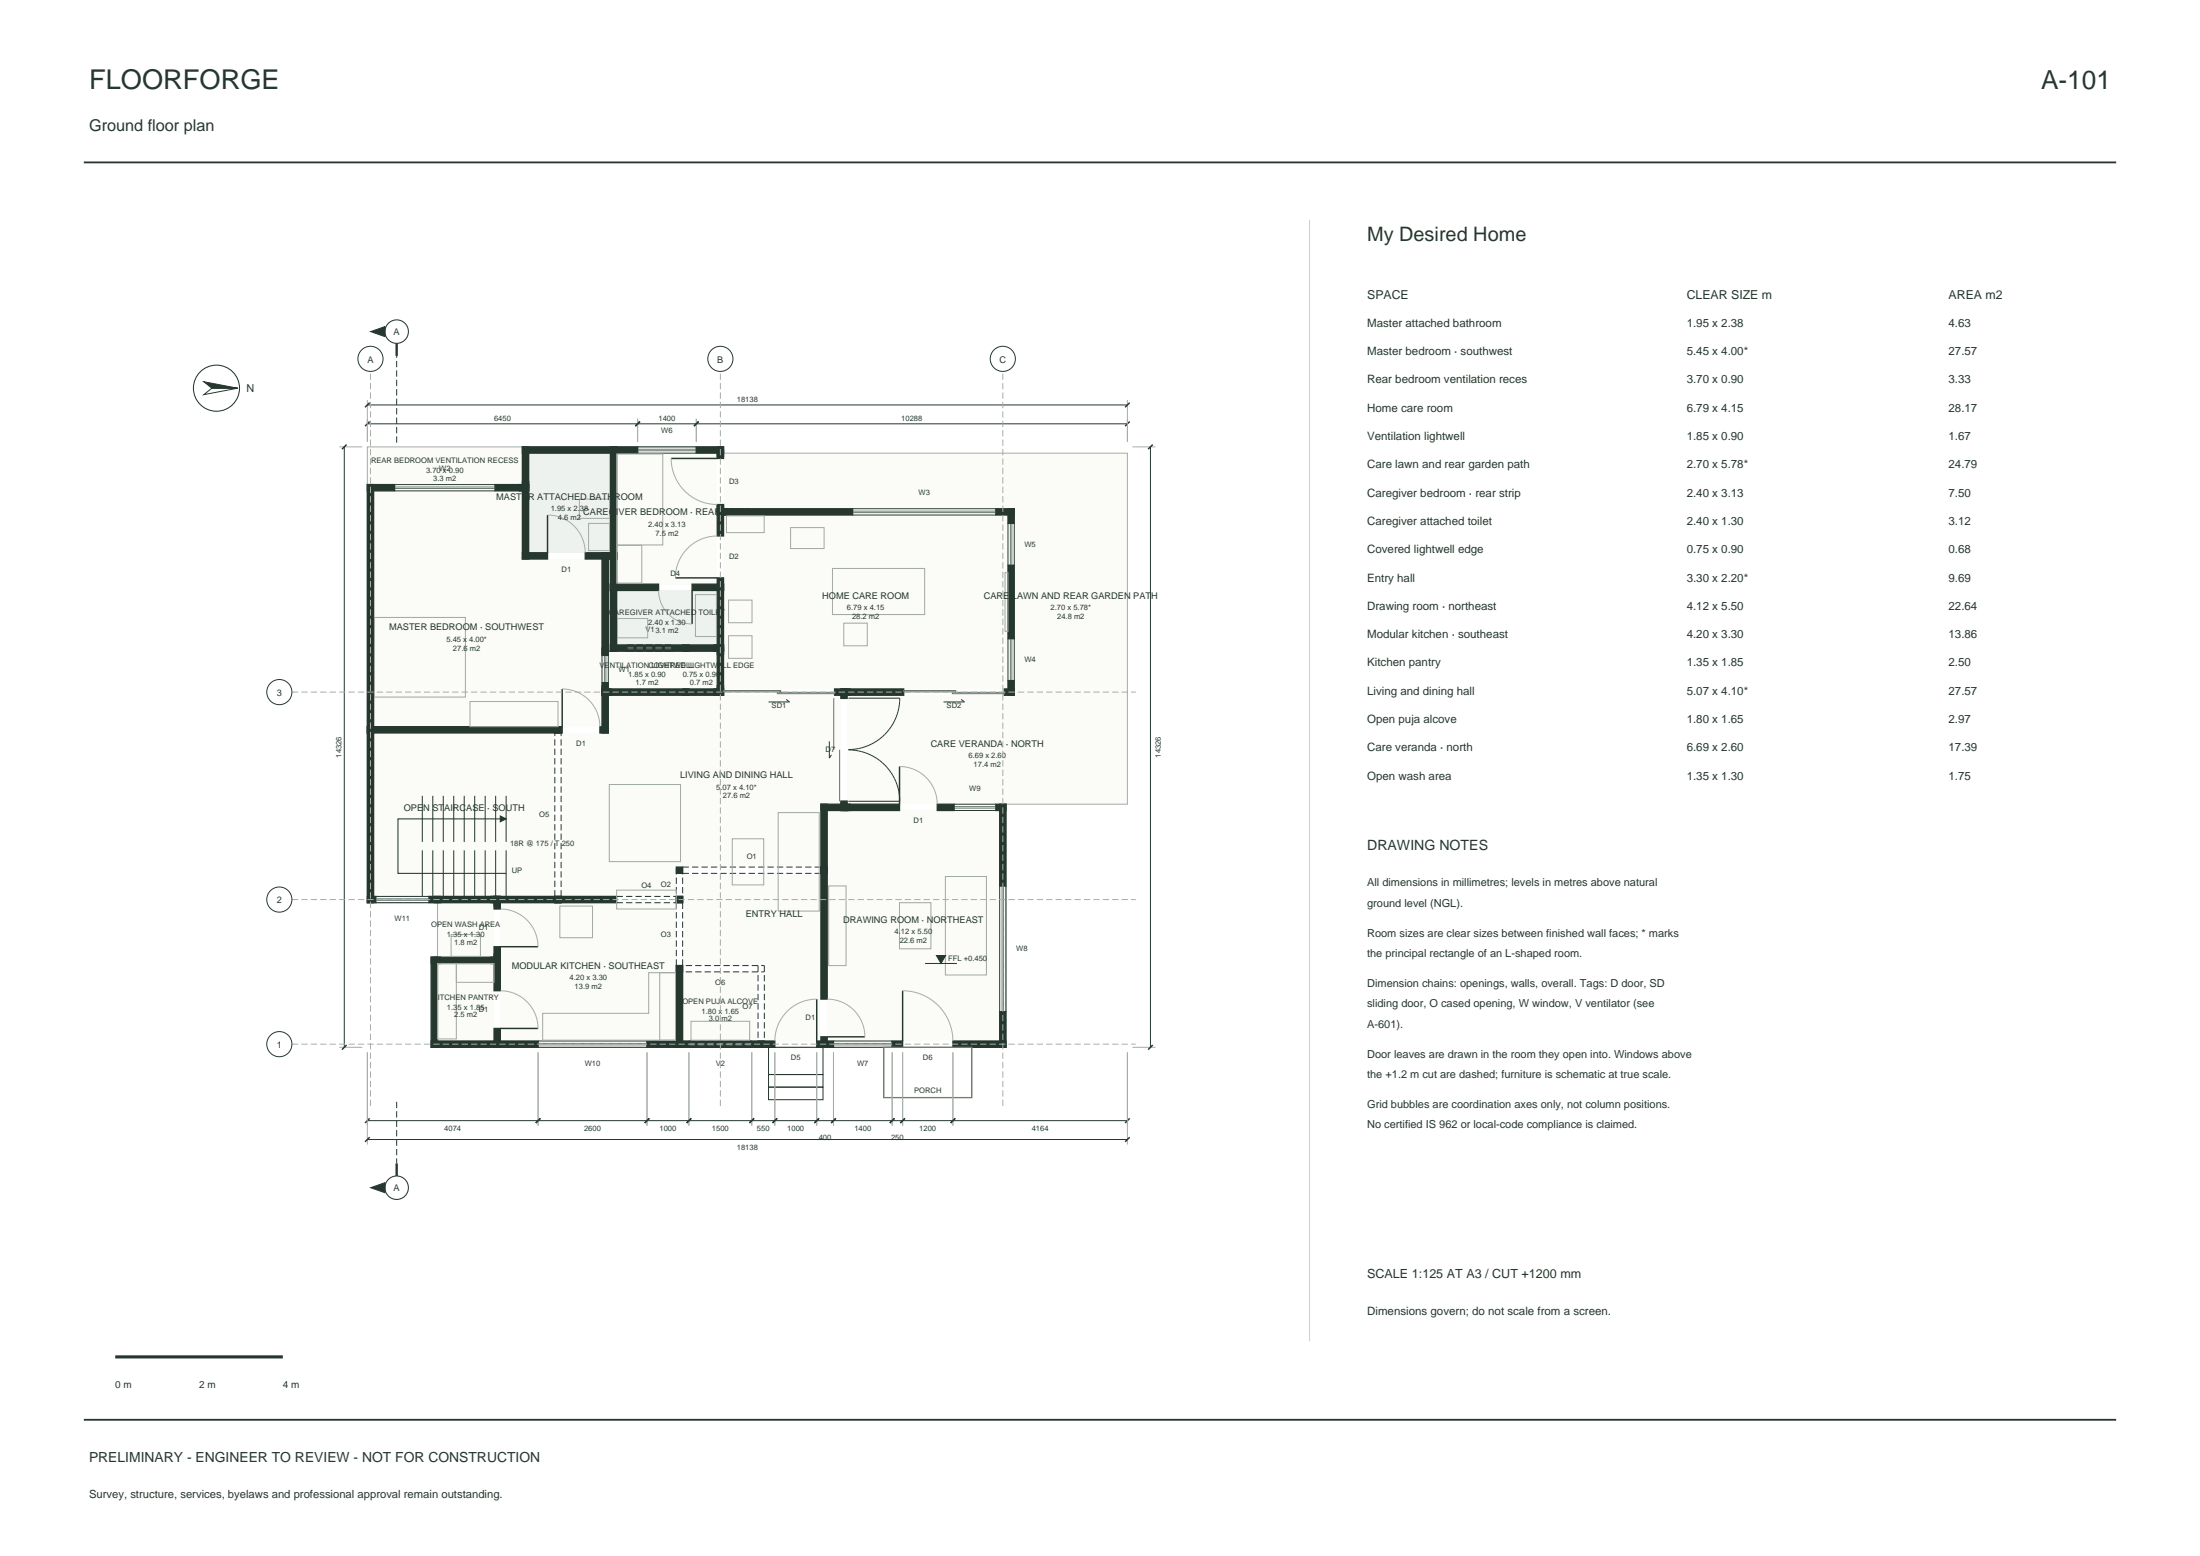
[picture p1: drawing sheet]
<svg xmlns="http://www.w3.org/2000/svg" width="420mm" height="297mm" viewBox="0 0 420 297" stroke-linecap="round" stroke-linejoin="round" font-family="sans-serif">
<path d="M16 31h388M16 271h388" fill="none" stroke="#25372f" stroke-width=".35"/>
<path d="M100.9 86.5h15.6v19h-15.6z" fill-rule="evenodd" fill="#eef2ef"/>
<g fill="#fbfbf7">
<path d="M71.3 93.7h28.4v13h15.2v32h-43.6z" fill-rule="evenodd"/>
<path d="M70.1 85.3h29.6v7.2h-29.6z" fill-rule="evenodd"/>
<path d="M138.1 98.3h54.3v33.2h-54.3z" fill-rule="evenodd"/>
<path d="M116.1 124.3h14.8v7.2h-14.8z" fill-rule="evenodd"/>
<path d="M138.1 86.5h77.1v46.2h-21.6v-35.6h-55.5z" fill-rule="evenodd"/>
<path d="M117.7 86.5h19.2v25h-19.2z" fill-rule="evenodd"/>
</g>
<path d="M117.7 112.7h19.2v10.4h-19.2z" fill-rule="evenodd" fill="#eef2ef"/>
<g fill="#fbfbf7">
<path d="M130.9 124.3h6v7.2h-6z" fill-rule="evenodd"/>
<path d="M130.3 166.7h26.4v32h-10.8v-14.4h-15.6z" fill-rule="evenodd"/>
<path d="M157.9 154.7h32.9v44h-32.9z" fill-rule="evenodd"/>
<path d="M95.5 172.3h33.6v26.4h-33.6z" fill-rule="evenodd"/>
<path d="M83.5 183.9h10.8v14.8h-10.8z" fill-rule="evenodd"/>
<path d="M107.1 139.9h9v-7.2h44.4v20.8h-3.8v12h-27.6v5.6h-22z" fill-rule="evenodd"/>
<path d="M130.3 185.5h14.4v13.2h-14.4z" fill-rule="evenodd"/>
<path d="M71.3 139.9h34.6v31.2h-34.6z" fill-rule="evenodd"/>
<path d="M161.7 132.7h53.5v20.8h-53.5z" fill-rule="evenodd"/>
<path d="M83.5 172.3h10.8v10.4h-10.8z" fill-rule="evenodd"/>
</g>
<path d="M70.1 85.3h68v1.2h77.1v67h-23.2v46.4h-109.7v-17.2h1.2v-10.4h-13.4zM104.5 98.3a7.2 7.2 0 0 1 7.2 7.2M136.9 102.3a8 8 0 0 0-8 8M107.3 131.5a7.2 7.2 0 0 1 7.2 7.2" fill="none" stroke="#a8afa4" stroke-width=".19"/>
<path d="M116.1 106.7h.4v17.6h-.4z" fill="none" stroke="#25372f" stroke-width=".2"/>
<g fill="#25372f" stroke="#25372f" stroke-width=".25">
<path d="M70.1 138.7h1.2v33.6h-1.2z" fill-rule="evenodd"/>
<path d="M81.9 171.1h2.2v1.2h-2.2z" fill-rule="evenodd"/>
<path d="M70.1 171.1h1.6v1.2h-1.6z" fill-rule="evenodd"/>
<path d="M82.9 171.1h12v1.2h-12z" fill-rule="evenodd"/>
<path d="M93.7 171.1h1.8v1.2h-1.8z" fill-rule="evenodd"/>
<path d="M70.1 92.5h1.2v47.4h-1.2z" fill-rule="evenodd"/>
<path d="M70.1 138.7h37v1.2h-37z" fill-rule="evenodd"/>
<path d="M94.5 92.5h5.8v1.2h-5.8z" fill-rule="evenodd"/>
<path d="M70.1 92.5h5.2v1.2h-5.2z" fill-rule="evenodd"/>
<path d="M99.1 92.5h1.8v1.2h-1.8z" fill-rule="evenodd"/>
<path d="M82.3 182.7h1.2v17.2h-1.2z" fill-rule="evenodd"/>
<path d="M82.3 198.7h13.2v1.2h-13.2z" fill-rule="evenodd"/>
<path d="M82.3 182.7h1.8v1.2h-1.8z" fill-rule="evenodd"/>
<path d="M82.9 182.7h12v1.2h-12z" fill-rule="evenodd"/>
<path d="M93.7 182.7h1.8v1.2h-1.8z" fill-rule="evenodd"/>
<path d="M94.3 182.7h1.2v6.4h-1.2z" fill-rule="evenodd"/>
<path d="M94.3 196.3h1.2v3.6h-1.2z" fill-rule="evenodd"/>
<path d="M123.5 198.7h6.8v1.2h-6.8z" fill-rule="evenodd"/>
<path d="M94.3 198.7h8.4v1.2h-8.4z" fill-rule="evenodd"/>
<path d="M94.3 182.1h1.2v1.8h-1.2z" fill-rule="evenodd"/>
<path d="M94.3 171.7h1.2v1.8h-1.2z" fill-rule="evenodd"/>
<path d="M94.3 180.7h1.2v2.6h-1.2z" fill-rule="evenodd"/>
<path d="M94.3 171.1h1.2v1.8h-1.2z" fill-rule="evenodd"/>
<path d="M94.3 171.1h12.8v1.2h-12.8z" fill-rule="evenodd"/>
<path d="M99.7 92.5h1.2v14.2h-1.2z" fill-rule="evenodd"/>
<path d="M111.7 105.5h4.4v1.2h-4.4z" fill-rule="evenodd"/>
<path d="M99.7 105.5h4.8v1.2h-4.8z" fill-rule="evenodd"/>
<path d="M99.7 91.9h1.2v1.8h-1.2z" fill-rule="evenodd"/>
<path d="M99.7 85.3h1.2v7.8h-1.2z" fill-rule="evenodd"/>
<path d="M99.7 85.3h18v1.2h-18z" fill-rule="evenodd"/>
<path d="M105.9 138.7h1.2v1.2h-1.2z" fill-rule="evenodd"/>
<path d="M105.9 171.1h1.2v1.2h-1.2z" fill-rule="evenodd"/>
<path d="M129.1 171.1h1.2v1.2h-1.2z" fill-rule="evenodd"/>
<path d="M105.9 171.1h11.8v1.2h-11.8z" fill-rule="evenodd"/>
<path d="M114.5 138.7h1.6v1.2h-1.6z" fill-rule="evenodd"/>
<path d="M105.9 138.7h1.4v1.2h-1.4z" fill-rule="evenodd"/>
<path d="M114.9 131.5h1.2v8.4h-1.2z" fill-rule="evenodd"/>
<path d="M114.9 130.9h1.2v1.8h-1.2z" fill-rule="evenodd"/>
<path d="M114.9 123.7h1.2v1.4h-1.2z" fill-rule="evenodd"/>
<path d="M114.9 130.3h1.2v1.8h-1.2z" fill-rule="evenodd"/>
<path d="M114.9 105.5h1.2v19.4h-1.2z" fill-rule="evenodd"/>
<path d="M114.9 131.5h1.8v1.2h-1.8z" fill-rule="evenodd"/>
<path d="M115.5 131.5h16v1.2h-16z" fill-rule="evenodd"/>
<path d="M130.3 131.5h7.2v1.2h-7.2z" fill-rule="evenodd"/>
<path d="M136.3 131.5h1.8v1.2h-1.8z" fill-rule="evenodd"/>
<path d="M114.9 105.5h2.8v1.2h-2.8z" fill-rule="evenodd"/>
<path d="M116.5 111.5h1.2v12.8h-1.2z" fill-rule="evenodd"/>
<path d="M116.5 123.1h15v1.2h-15z" fill-rule="evenodd"/>
<path d="M130.3 123.1h7.2v1.2h-7.2z" fill-rule="evenodd"/>
<path d="M136.3 123.1h1.8v1.2h-1.8z" fill-rule="evenodd"/>
<path d="M116.5 105.5h1.2v7.2h-1.2z" fill-rule="evenodd"/>
<path d="M132.1 111.5h6v1.2h-6z" fill-rule="evenodd"/>
<path d="M116.5 111.5h9.2v1.2h-9.2z" fill-rule="evenodd"/>
<path d="M116.5 85.3h1.2v21.4h-1.2z" fill-rule="evenodd"/>
<path d="M132.9 85.3h5.2v1.2h-5.2z" fill-rule="evenodd"/>
<path d="M116.5 85.3h5.2v1.2h-5.2z" fill-rule="evenodd"/>
<path d="M129.1 184.3h1.2v15.6h-1.2z" fill-rule="evenodd"/>
<path d="M129.1 198.7h16.8v1.2h-16.8z" fill-rule="evenodd"/>
<path d="M129.1 171.1h1.2v1.2h-1.2z" fill-rule="evenodd"/>
<path d="M129.1 184.3h1.2v1.2h-1.2z" fill-rule="evenodd"/>
<path d="M156.7 165.5h1.2v1.2h-1.2z" fill-rule="evenodd"/>
<path d="M129.1 165.5h1.2v1.2h-1.2z" fill-rule="evenodd"/>
<path d="M136.9 130.9h1.2v1.8h-1.2z" fill-rule="evenodd"/>
<path d="M136.9 123.7h1.2v8.4h-1.2z" fill-rule="evenodd"/>
<path d="M136.9 123.1h1.2v1.8h-1.2z" fill-rule="evenodd"/>
<path d="M159.3 131.5h2.4v1.2h-2.4z" fill-rule="evenodd"/>
<path d="M136.9 131.5h1.2v1.2h-1.2z" fill-rule="evenodd"/>
<path d="M136.9 111.5h1.2v12.8h-1.2z" fill-rule="evenodd"/>
<path d="M136.9 97.1h1.2v5.2h-1.2z" fill-rule="evenodd"/>
<path d="M136.9 110.3h1.2v2.4h-1.2z" fill-rule="evenodd"/>
<path d="M136.9 96.5h1.2v1.8h-1.2z" fill-rule="evenodd"/>
<path d="M136.9 85.9h1.2v1.6h-1.2z" fill-rule="evenodd"/>
<path d="M136.9 96.3h1.2v1.4h-1.2z" fill-rule="evenodd"/>
<path d="M136.9 85.3h1.2v1.8h-1.2z" fill-rule="evenodd"/>
<path d="M136.9 97.1h1.8v1.2h-1.8z" fill-rule="evenodd"/>
<path d="M190.1 97.1h3.5v1.2h-3.5z" fill-rule="evenodd"/>
<path d="M137.5 97.1h25.3v1.2h-25.3z" fill-rule="evenodd"/>
<path d="M155.9 198.7h2v1.2h-2z" fill-rule="evenodd"/>
<path d="M144.7 198.7h3.2v1.2h-3.2z" fill-rule="evenodd"/>
<path d="M156.7 165.5h1.2v25.2h-1.2z" fill-rule="evenodd"/>
<path d="M156.7 197.9h1.2v2h-1.2z" fill-rule="evenodd"/>
<path d="M181.9 198.7h10.1v1.2h-10.1z" fill-rule="evenodd"/>
<path d="M170.3 198.7h2v1.2h-2z" fill-rule="evenodd"/>
<path d="M156.7 198.7h2.4v1.2h-2.4z" fill-rule="evenodd"/>
<path d="M156.7 153.5h1.2v13.2h-1.2z" fill-rule="evenodd"/>
<path d="M156.7 153.5h5v1.2h-5z" fill-rule="evenodd"/>
<path d="M160.5 152.9h1.2v1.8h-1.2z" fill-rule="evenodd"/>
<path d="M160.5 132.1h1.2v.6h-1.2z" fill-rule="evenodd"/>
<path d="M160.5 153.5h1.2v.6h-1.2z" fill-rule="evenodd"/>
<path d="M160.5 131.5h1.2v1.8h-1.2z" fill-rule="evenodd"/>
<path d="M160.5 153.5h1.8v1.2h-1.8z" fill-rule="evenodd"/>
<path d="M190.1 153.5h1.9v1.2h-1.9z" fill-rule="evenodd"/>
<path d="M178.9 153.5h3.2v1.2h-3.2z" fill-rule="evenodd"/>
<path d="M161.1 153.5h10.6v1.2h-10.6z" fill-rule="evenodd"/>
<path d="M160.5 131.5h1.8v1.2h-1.8z" fill-rule="evenodd"/>
<path d="M191.7 131.5h1.9v1.2h-1.9z" fill-rule="evenodd"/>
<path d="M161.1 131.5h11.4v1.2h-11.4z" fill-rule="evenodd"/>
<path d="M190.8 153.5h1.2v15.6h-1.2z" fill-rule="evenodd"/>
<path d="M190.8 193.1h1.2v6.8h-1.2z" fill-rule="evenodd"/>
<path d="M192.4 97.1h1.2v2.8h-1.2z" fill-rule="evenodd"/>
<path d="M192.4 107.9h1.2v14h-1.2z" fill-rule="evenodd"/>
<path d="M192.4 129.9h1.2v2.8h-1.2z" fill-rule="evenodd"/>
</g>
<path d="M104.5 98.3v7.2M128.9 110.3h8M107.3 131.5v7.2" fill="none" stroke="#25372f" stroke-width=".28"/>
<path d="M75.3 92.5h19.2v1.2h-19.2zM162.8 97.1h27.3v1.2h-27.3zM192.4 99.9h1.2v8h-1.2zM114.9 125.1h1.2v5.2h-1.2zM192.4 121.9h1.2v8h-1.2z" fill="none" stroke="#25372f" stroke-width=".19"/>
<path d="M75.3 93h19.2M75.3 93.2h19.2M162.8 97.6h27.3M162.8 97.8h27.3M192.9 99.9v8M193.2 99.9v8M115.4 125.1v5.2M115.7 125.1v5.2M192.9 121.9v8M193.2 121.9v8" fill="none" stroke="#5f7d78" stroke-width=".19"/>
<g fill="#e3ebea" stroke="#5f7d78" stroke-width=".19">
<path d="M138.1 131.8h10.9v.3h-10.9z" fill-rule="evenodd"/>
<path d="M148.4 132.2h10.9v.2h-10.9z" fill-rule="evenodd"/>
</g>
<path d="M150.1 133.5l.6 .5h-4" fill="none" stroke="#25372f" stroke-width=".19"/>
<g fill="#e3ebea" stroke="#5f7d78" stroke-width=".19">
<path d="M172.5 131.8h9.9v.3h-9.9z" fill-rule="evenodd"/>
<path d="M181.8 132.2h9.9v.2h-9.9z" fill-rule="evenodd"/>
</g>
<g fill="none" stroke="#25372f" stroke-width=".19">
<path d="M38.9 75.3l1.5-1.2h5zM70.1 77.3h145.1M65.7 85.3v114.6M70.1 80.9h145.1M121.7 85.3h11.2v1.2h-11.2zM219.6 85.3v114.6M119.7 123.1v1.2M128.5 123.1v1.2M183.5 133.5l.6 .5h-4M80.6 151.9v8.8M82.6 151.9v8.8M84.6 151.9v8.8"/>
<path d="M86.6 151.9v8.8M88.6 151.9v8.8M90.6 151.9v8.8M92.6 151.9v8.8M94.6 151.9v8.8M96.6 151.9v8.8M158.3 141.5v3.2l.4-.6M182.1 153.5h8v1.2h-8zM71.7 171.1h10.2v1.2h-10.2zM80.6 162.3v8.8M82.6 162.3v8.8M84.6 162.3v8.8"/>
<path d="M86.6 162.3v8.8M88.6 162.3v8.8M90.6 162.3v8.8M92.6 162.3v8.8M94.6 162.3v8.8M96.6 162.3v8.8M190.8 169.1h1.2v24h-1.2zM102.7 198.7h20.8v1.2h-20.8zM131.5 198.7v1.2M143.5 198.7v1.2M146.7 199.9h10.4v5.2h-10.4zM159.1 198.7h11.2v1.2h-11.2z"/>
<path d="M176.6 183.9h6.1M70.1 213.9h145.1M70.1 217.5h145.1M146.7 207.5h10.4v2.4h-10.4zM146.7 205.1h10.4v2.4h-10.4z"/>
<circle cx="70.7" cy="68.5" r="2.4"/>
<circle cx="137.5" cy="68.5" r="2.4"/>
<circle cx="191.4" cy="68.5" r="2.4"/>
<circle cx="53.3" cy="132.1" r="2.4"/>
<circle cx="53.3" cy="171.7" r="2.4"/>
<circle cx="53.3" cy="199.3" r="2.4"/>
</g>
<g fill="none" stroke="#25372f" stroke-width=".28">
<path d="M70.6 76.9l-.9 .8M215.7 76.9l-.9 .8M66.2 84.9l-.9 .8M70.6 80.5l-.9 .8M122.2 80.5l-.9 .8M128.1 87.5h8.8M133.4 80.5l-.9 .8M215.7 80.5l-.9 .8M220.1 84.9l-.9 .8M132.1 112.7v6.4M171.7 146.3v7.2M66.2 199.5l-.9 .8"/>
<path d="M95.5 196.3h7.2M95.5 180.7h7.2M155.9 190.7v8M157.9 197.9h7.2M172.3 189.1v9.6M220.1 199.5l-.9 .8M70.6 213.5l-.9 .8M70.6 217.1l-.9 .8M103.2 213.5l-.9 .8M124 213.5l-.9 .8M132 213.5l-.9 .8M144 213.5l-.9 .8"/>
<path d="M148.4 213.5l-.9 .8M156.4 213.5l-.9 .8M159.6 213.5l-.9 .8M170.8 213.5l-.9 .8M172.8 213.5l-.9 .8M182.4 213.5l-.9 .8M215.7 213.5l-.9 .8M215.7 217.1l-.9 .8"/>
</g>
<g fill="none" stroke="#a8afa4" stroke-width=".19">
<path d="M70.1 76.3v8M121.7 79.9v4.4M132.9 79.9v4.4M215.2 76.3v8M64.8 85.3h4.4M128.1 87.5a8.8 8.8 0 0 0 8.8 8.8M216.2 85.3h4.4M125.7 112.7a6.4 6.4 0 0 0 6.4 6.4M171.7 146.3a7.2 7.2 0 0 1 7.2 7.2M95.5 173.5a7.2 7.2 0 0 1 7.2 7.2M64.8 199.9h4.4M95.5 189.1a7.2 7.2 0 0 1 7.2 7.2"/>
<path d="M155.9 190.7a8 8 0 0 0-8 8M157.9 190.7a7.2 7.2 0 0 1 7.2 7.2M172.3 189.1a9.6 9.6 0 0 1 9.6 9.6M216.2 199.9h4.4M70.1 200.9v17.6M102.7 200.9v14M123.5 200.9v14M131.5 200.9v14M143.5 200.9v14M147.9 200.9v14M155.9 200.9v14M159.1 200.9v14"/>
<path d="M170.3 200.9v14M172.3 200.9v14M181.9 200.9v14M215.2 200.9v17.6"/>
</g>
<g fill="none" stroke="#25372f" stroke-width=".19" stroke-dasharray="1.2 .6" stroke-linecap="butt">
<path d="M75.7 84.5v-16.6M119.7 123.1h8.8M119.7 124.3h8.8M169.3 139.7l.4-.5M169.7 139.2l.4-.5M170.1 138.7l.4-.5M170.5 138.2l.3-.6M170.8 137.6l.2-.6M171 137l.3-.6M171.3 136.4l.1-.6M171.4 135.8l.2-.6M171.6 135.2l.1-.7"/>
<path d="M171.7 134.5l.1-.6M171.8 133.9v-.6M162 143.1l.6 .1M162 143.1h.6M162.6 143.2h.6M162.6 143.1l.6-.1M163.2 143.2l.7 .1M163.2 143l.7-.1M163.9 143.3l.6 .2M163.9 142.9l.6-.2M164.5 143.5l.6 .2M164.5 142.7l.6-.1"/>
<path d="M165.1 143.7l.6 .2M165.1 142.6l.6-.3M165.7 143.9l.6 .2M165.7 142.3l.6-.2M166.3 144.1l.6 .4M166.3 142.1l.6-.3M166.9 144.5l.5 .3M166.9 141.8l.5-.4M167.4 144.8l.5 .4M167.4 141.4l.5-.4M167.9 145.2l.5 .4M167.9 141l.5-.4"/>
<path d="M168.4 145.6l.5 .4M168.4 140.6l.5-.4M168.9 146l.4 .5M168.9 140.2l.4-.5M169.3 146.5l.4 .5M169.7 147l.4 .5M170.1 147.5l.4 .5M170.5 148l.3 .6M170.8 148.6l.2 .6M171 149.2l.3 .6M171.3 149.8l.1 .6M171.4 150.4l.2 .6"/>
<path d="M171.6 151l.1 .7M171.7 151.7l.1 .6M171.8 152.3v.6M105.9 171.1v-31.2M107.1 171.1v-31.2M117.7 171.1h11.4M117.7 172.3h11.4M129.1 172.3v-6.8M130.3 165.5h26.4M130.3 166.7h26.4M130.3 172.3v-6.8M129.1 184.3v-12"/>
<path d="M129.1 185.5h16.8M129.1 184.3h16.8M130.3 184.3v-12M131.5 199.9h12M131.5 198.7h12M144.7 199.9v-15.6M145.9 199.9v-15.6M75.7 210.3v11.8"/>
</g>
<path d="M119.7 123.6h8.8M119.7 123.8h8.8M131.5 199.4h12M131.5 199.2h12" fill="none" stroke="#5f7d78" stroke-width=".19" stroke-dasharray="1.2 .6" stroke-linecap="butt"/>
<path d="M121.7 85.8h11.2M121.7 86h11.2M182.1 154h8M182.1 154.2h8M71.7 171.8h10.2M71.7 171.6h10.2M191.3 169.1v24M191.6 169.1v24M102.7 199.4h20.8M102.7 199.2h20.8M159.1 199.4h11.2M159.1 199.2h11.2" fill="none" stroke="#5f7d78" stroke-width=".19"/>
<g fill="none" stroke="#25372f" stroke-width=".2">
<path d="M162 133.3h9.8M96.6 156.3h-20.6v10.4h20.6M162 152.9h9.8"/>
<circle cx="41.3" cy="74.1" r="4.4"/>
<circle cx="75.7" cy="63.3" r="2.24"/>
<circle cx="75.7" cy="226.7" r="2.24"/>
</g>
<path d="M159.2 133.3v9.8M160.3 143.1v9.8" fill="none" stroke="#5f7d78" stroke-width=".2"/>
<g fill="#25372f" stroke="#25372f" stroke-width=".19">
<path d="M95.5 155.7l1.1 .6-1.1 .6z"/>
<path d="M178.8 182.4h1.7l-.9 1.5z"/>
<path d="M70.8 226.7l2.7-1v2z"/>
<path d="M70.8 63.3l2.7-1v2z"/>
<path d="M38.9 72.9l6.5 1.2h-5z"/>
</g>
<g fill="none" stroke="#a3aaa1" stroke-width=".19">
<path d="M110.6 95.3h5.8v3.6h-5.8zM112.4 99.9h4v5.2h-4zM117.7 86.7h8.8v17.3h-8.8zM138.7 98.5h7.2v3.2h-7.2zM71.5 117.9h17.3v15.2h-17.3zM117.7 104.1h4.8v7.2h-4.8zM117.9 118.1h5.7v3.6h-5.7zM132.8 113.5h4v8h-4zM139.1 114.5h4.5v4.4h-4.5zM150.9 100.7h6.4v4h-6.4zM158.9 108.5h17.6v8.8h-17.6zM161.1 118.9h4.5v4.4h-4.5z"/>
<path d="M191.9 109.3h.5v11.2h-.5zM89.7 133.9h16.8v4.8h-16.8zM139.1 121.3h4.5v4.4h-4.5zM116.3 149.7h13.6v14.8h-13.6zM148.6 155.1h7.8v18.8h-7.8zM86.1 178.4h5.6v4.1h-5.6zM106.9 172.9h6.2v6.1h-6.2zM117.7 169.9h11.4v3.6h-11.4zM139.8 160.1h6v8.8h-6zM158.2 169.1h3.3v15.2h-3.3zM171.7 172.3h6v8.8h-6zM180.5 167.3h7.8v18.8h-7.8z"/>
<path d="M83.5 183.9h3.6v14.4h-3.6zM87.1 183.9h7.2v3.6h-7.2zM103.6 193.4h20.2v-7.7h5.2v12.8h-25.4zM125.9 185.7h3.1v12.8h-3.1zM131.9 194.9h11.2v3.6h-11.2z"/>
</g>
<path d="M168.7 199.9h16.8v9.6h-16.8z" fill="none" stroke="#9e653f" stroke-width=".25"/>
<path d="M55.7 132.1h161.1M55.7 171.7h161.1M55.7 199.3h161.1M70.7 211.1v-140.2M137.5 211.1v-140.2M191.4 211.1v-140.2" fill="none" stroke="#a8afa4" stroke-width=".19" stroke-dasharray="1.2 .6" stroke-linecap="butt"/>
<path d="M75.7 65.5v2.4M75.7 222.1v2.4" fill="none" stroke="#25372f" stroke-width=".45"/>
<path d="M250 42v214" fill="none" stroke="#c9d0c7" stroke-width=".2"/>
<path d="M22 259h32" fill="none" stroke="#25372f" stroke-width=".6"/>
<text font-size="5.2" fill="#25372f" x="17" y="17">FLOORFORGE</text>
<text font-size="5" fill="#25372f" x="389.7" y="17">A-101</text>
<text font-size="3.8" fill="#25372f" x="261" y="46">My Desired Home</text>
<text font-size="3.1" fill="#25372f" x="17" y="25">Ground floor plan</text>
<text font-size="2.7" fill="#25372f" x="261" y="162.2">DRAWING NOTES</text>
<text font-size="2.6" fill="#25372f" x="17" y="279">PRELIMINARY - ENGINEER TO REVIEW - NOT FOR CONSTRUCTION</text>
<text font-size="2.4" fill="#25372f" x="261" y="244">SCALE 1:125 AT A3 / CUT +1200 mm</text>
<g font-size="2.3" fill="#25372f">
<text x="261" y="57">SPACE</text>
<text x="322" y="57">CLEAR SIZE m</text>
<text x="372" y="57">AREA m2</text>
</g>
<g font-size="2.2" fill="#25372f">
<text x="261" y="62.4">Master attached bathroom</text>
<text x="322" y="62.4">1.95 x 2.38</text>
<text x="372" y="62.4">4.63</text>
<text x="261" y="67.8">Master bedroom · southwest</text>
<text x="322" y="67.8">5.45 x 4.00*</text>
<text x="372" y="67.8">27.57</text>
<text x="261" y="73.2">Rear bedroom ventilation reces</text>
<text x="322" y="73.2">3.70 x 0.90</text>
<text x="372" y="73.2">3.33</text>
<text x="261" y="78.6">Home care room</text>
<text x="322" y="78.6">6.79 x 4.15</text>
<text x="372" y="78.6">28.17</text>
<text x="261" y="84">Ventilation lightwell</text>
<text x="261" y="89.4">Care lawn and rear garden path</text>
<text x="322" y="84">1.85 x 0.90</text>
<text x="322" y="89.4">2.70 x 5.78*</text>
<text x="372" y="84">1.67</text>
<text x="372" y="89.4">24.79</text>
<text x="261" y="94.8">Caregiver bedroom · rear strip</text>
<text x="322" y="94.8">2.40 x 3.13</text>
<text x="372" y="94.8">7.50</text>
<text x="261" y="100.2">Caregiver attached toilet</text>
<text x="322" y="100.2">2.40 x 1.30</text>
<text x="372" y="100.2">3.12</text>
<text x="261" y="105.6">Covered lightwell edge</text>
<text x="322" y="105.6">0.75 x 0.90</text>
<text x="372" y="105.6">0.68</text>
<text x="261" y="111">Entry hall</text>
<text x="322" y="111">3.30 x 2.20*</text>
<text x="372" y="111">9.69</text>
<text x="261" y="116.4">Drawing room · northeast</text>
<text x="322" y="116.4">4.12 x 5.50</text>
<text x="372" y="116.4">22.64</text>
<text x="261" y="121.8">Modular kitchen · southeast</text>
<text x="322" y="121.8">4.20 x 3.30</text>
<text x="372" y="121.8">13.86</text>
<text x="261" y="127.2">Kitchen pantry</text>
<text x="322" y="127.2">1.35 x 1.85</text>
<text x="372" y="127.2">2.50</text>
<text x="261" y="132.6">Living and dining hall</text>
<text x="261" y="138">Open puja alcove</text>
<text x="322" y="132.6">5.07 x 4.10*</text>
<text x="322" y="138">1.80 x 1.65</text>
<text x="372" y="132.6">27.57</text>
<text x="372" y="138">2.97</text>
<text x="261" y="143.4">Care veranda · north</text>
<text x="322" y="143.4">6.69 x 2.60</text>
<text x="372" y="143.4">17.39</text>
<text x="261" y="148.8">Open wash area</text>
<text x="322" y="148.8">1.35 x 1.30</text>
<text x="372" y="148.8">1.75</text>
<text x="261" y="251">Dimensions govern; do not scale from a screen.</text>
</g>
<g font-size="2.1" fill="#25372f">
<text x="47.1" y="74.8">N</text>
<text x="261" y="169.2">All dimensions in millimetres; levels in metres above natural</text>
<text x="261" y="173.1">ground level (NGL).</text>
<text x="261" y="178.8">Room sizes are clear sizes between finished wall faces; * marks</text>
<text x="261" y="182.7">the principal rectangle of an L-shaped room.</text>
<text x="261" y="188.4">Dimension chains: openings, walls, overall. Tags: D door, SD</text>
<text x="261" y="192.3">sliding door, O cased opening, W window, V ventilator (see</text>
<text x="261" y="196.2">A-601).</text>
<text x="261" y="201.9">Door leaves are drawn in the room they open into. Windows above</text>
<text x="261" y="205.8">the +1.2 m cut are dashed; furniture is schematic at true scale.</text>
<text x="261" y="211.5">Grid bubbles are coordination axes only, not column positions.</text>
<text x="261" y="215.4">No certified IS 962 or local-code compliance is claimed.</text>
<text x="17" y="286">Survey, structure, services, byelaws and professional approval remain outstanding.</text>
</g>
<g font-size="1.9" fill="#25372f">
<text x="22" y="265">0 m</text>
<text x="38" y="265">2 m</text>
<text x="54" y="265">4 m</text>
</g>
<g font-size="1.8" fill="#25372f">
<text x="75.1" y="64">A</text>
<text x="70.1" y="69.2">A</text>
<text x="136.9" y="69.2">B</text>
<text x="190.8" y="69.2">C</text>
<text x="94.7" y="95.4">MASTER ATTACHED BATHROOM</text>
<text x="111.3" y="98.4">CAREGIVER BEDROOM · REAR STRIP</text>
<text x="157" y="114.3">HOME CARE ROOM</text>
<text x="187.8" y="114.3">CARE LAWN AND REAR GARDEN PATH</text>
<text x="74.3" y="120.3">MASTER BEDROOM · SOUTHWEST</text>
<text x="52.8" y="132.8">3</text>
<text x="177.7" y="142.5">CARE VERANDA · NORTH</text>
<text x="129.8" y="148.5">LIVING AND DINING HALL</text>
<text x="77.1" y="154.9">OPEN STAIRCASE · SOUTH</text>
<text x="52.8" y="172.4">2</text>
<text x="142.4" y="175">ENTRY HALL</text>
<text x="161" y="176.1">DRAWING ROOM · NORTHEAST</text>
<text x="97.7" y="184.9">MODULAR KITCHEN · SOUTHEAST</text>
<text x="52.8" y="200">1</text>
<text x="75.1" y="227.4">A</text>
</g>
<g font-size="1.4" fill="#25372f">
<text x="140.7" y="76.7">18138</text>
<text x="94.3" y="80.3">6450</text>
<text x="125.7" y="80.3">1400</text>
<text x="126.2" y="82.7">W6</text>
<text x="172.1" y="80.3">10288</text>
<text x="70.8" y="88.4">REAR BEDROOM VENTILATION RECESS</text>
<text x="83.8" y="89.9">W2</text>
<text x="81.3" y="90.3">3.70 x 0.90</text>
<text x="82.7" y="91.8">3.3 m2</text>
<text x="139.2" y="92.4">D3</text>
<text x="175.4" y="94.5">W3</text>
<text x="105.1" y="97.6">1.95 x 2.38</text>
<text x="106.5" y="99.3">4.6 m2</text>
<text x="123.7" y="100.6">2.40 x 3.13</text>
<text x="125.1" y="102.3">7.5 m2</text>
<text x="139.2" y="106.8">D2</text>
<text x="195.6" y="104.4">W5</text>
<text x="107.2" y="109.2">D1</text>
<text x="128" y="110">D4</text>
<text x="116.2" y="117.4">CAREGIVER ATTACHED TOILET</text>
<text x="123.7" y="119.3">2.40 x 1.30</text>
<text x="161.7" y="116.5">6.79 x 4.15</text>
<text x="162.7" y="118.2">28.2 m2</text>
<text x="200.6" y="116.5">2.70 x 5.78*</text>
<text x="201.8" y="118.2">24.8 m2</text>
<text x="85.2" y="122.6">5.45 x 4.00*</text>
<text x="86.5" y="124.2">27.6 m2</text>
<text x="123.2" y="120.5">V13.1 m2</text>
<text x="114.5" y="127.4">VENTILATION LIGHTWELL</text>
<text x="118.1" y="128.2">W1</text>
<text x="119.9" y="129.3">1.85 x 0.90</text>
<text x="121.3" y="130.8">1.7 m2</text>
<text x="123.8" y="127.4">COVERED LIGHTWELL EDGE</text>
<text x="130.3" y="129.3">0.75 x 0.90</text>
<text x="131.7" y="130.8">0.7 m2</text>
<text x="195.6" y="126.4">W4</text>
<text x="147.3" y="135.2">SD1</text>
<text x="180.7" y="135.2">SD2</text>
<text x="110" y="142.4">D1</text>
<text x="157.6" y="143.6">D7</text>
<text x="65.2" y="144.6" transform="rotate(-90 65.2 144.6)">14326</text>
<text x="184.9" y="144.7">6.69 x 2.60</text>
<text x="185.9" y="146.4">17.4 m2</text>
<text x="221.6" y="144.6" transform="rotate(-90 221.6 144.6)">14326</text>
<text x="103" y="156">O5</text>
<text x="136.7" y="150.7">5.07 x 4.10*</text>
<text x="138" y="152.4">27.6 m2</text>
<text x="185" y="150.9">W9</text>
<text x="97.4" y="161.5">18R @ 175 / T 250</text>
<text x="174.4" y="157.2">D1</text>
<text x="97.7" y="166.7">UP</text>
<text x="142.6" y="164">O1</text>
<text x="122.5" y="169.6">O4</text>
<text x="126.2" y="169.4">O2</text>
<text x="75.3" y="175.8">W11</text>
<text x="82.3" y="177">OPEN WASH AREA</text>
<text x="85.3" y="178.9">1.35 x 1.30</text>
<text x="91.4" y="177.6">D1</text>
<text x="126.2" y="178.8">O3</text>
<text x="170.8" y="178.3">4.12 x 5.50</text>
<text x="86.7" y="180.4">1.8 m2</text>
<text x="171.8" y="180">22.6 m2</text>
<text x="181" y="183.4">FFL +0.450</text>
<text x="194" y="181.6">W8</text>
<text x="82.6" y="190.8">KITCHEN PANTRY</text>
<text x="108.7" y="187.1">4.20 x 3.30</text>
<text x="109.7" y="188.8">13.9 m2</text>
<text x="130.3" y="191.6">OPEN PUJA ALCOVE</text>
<text x="136.6" y="188">O6</text>
<text x="85.3" y="192.7">1.35 x 1.85</text>
<text x="86.7" y="194.2">2.5 m2</text>
<text x="91.4" y="193.2">D1</text>
<text x="133.9" y="193.5">1.80 x 1.65</text>
<text x="135.3" y="195">3.0 m2</text>
<text x="141.8" y="192.6">O7</text>
<text x="153.8" y="194.8">D1</text>
<text x="111.6" y="203.4">W10</text>
<text x="136.6" y="203.4">V2</text>
<text x="151" y="202.4">D5</text>
<text x="163.6" y="203.4">W7</text>
<text x="176.2" y="202.4">D6</text>
<text x="174.5" y="208.5">PORCH</text>
<text x="84.8" y="215.9">4074</text>
<text x="111.5" y="215.9">2600</text>
<text x="125.9" y="215.9">1000</text>
<text x="135.9" y="215.9">1500</text>
<text x="144.5" y="215.9">550</text>
<text x="150.3" y="215.9">1000</text>
<text x="163.1" y="215.9">1400</text>
<text x="175.5" y="215.9">1200</text>
<text x="197" y="215.9">4164</text>
<text x="140.7" y="219.5">18138</text>
<text x="156.3" y="217.5">400</text>
<text x="170.1" y="217.5">250</text>
</g>
</svg>
